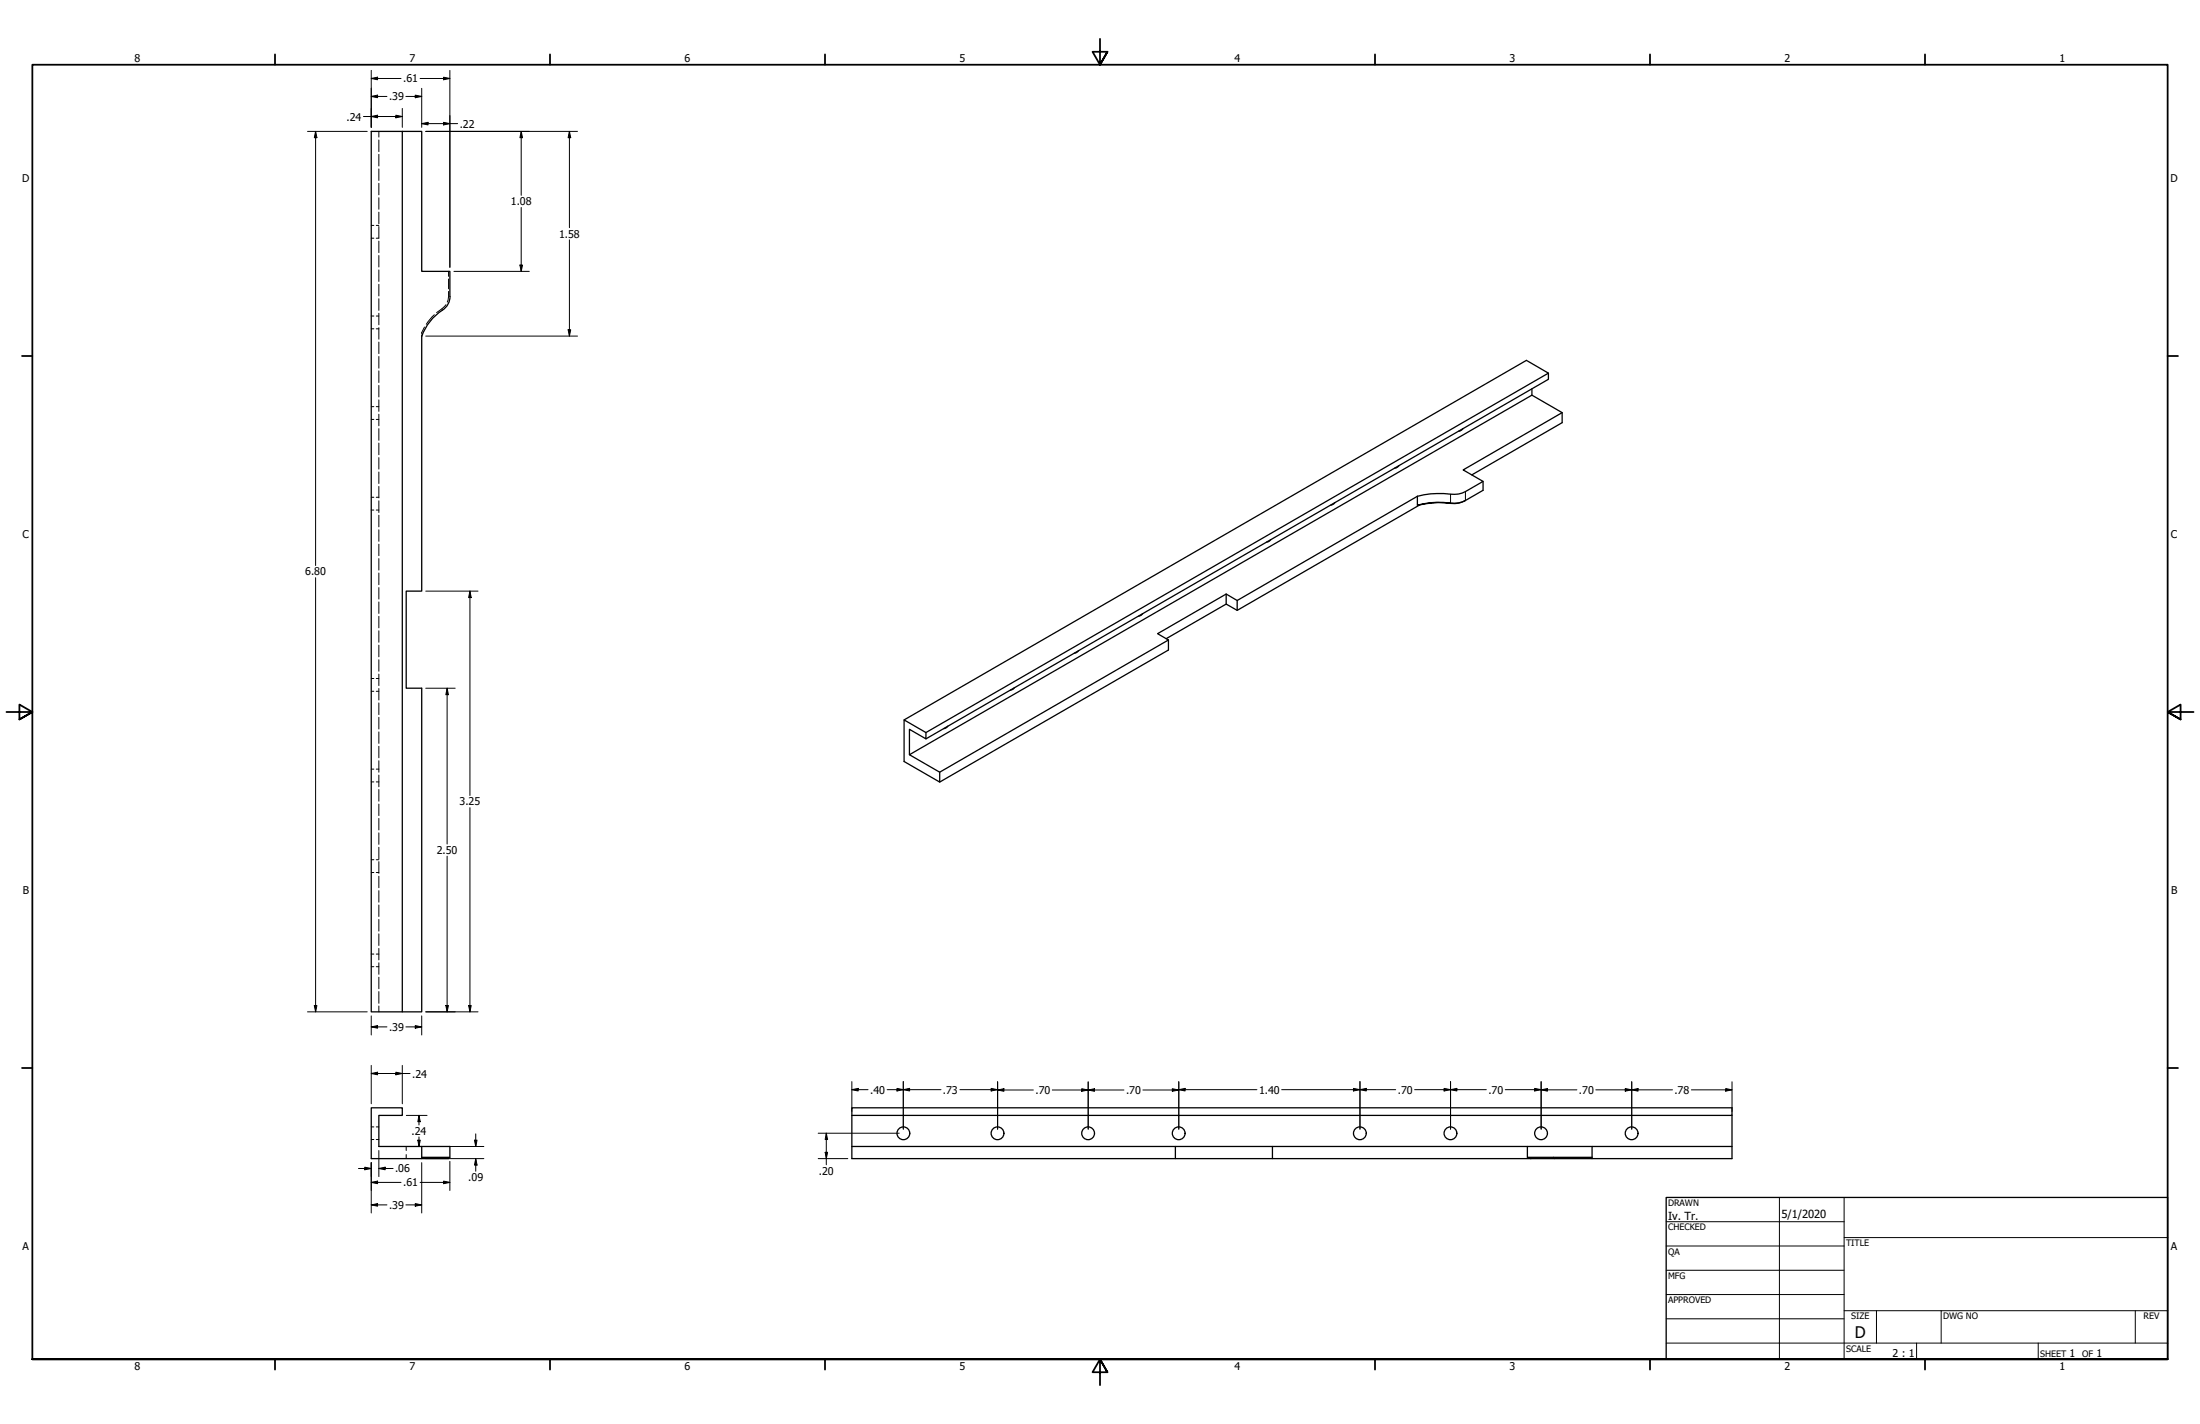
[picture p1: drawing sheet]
<svg xmlns="http://www.w3.org/2000/svg" width="864mm" height="559mm" viewBox="0 0 864 559" stroke-linecap="round" stroke-linejoin="round" font-family="sans-serif">
<!-- layer: Hidden (ANSI) -->
<g fill="none" stroke="#000" stroke-width=".39">
<path d="M148.7 51.6v2.2M148.7 54.9v4.6M148.7 60.6v4.6M148.7 66.3v4.5M148.7 71.9v4.6M148.7 77.6v4.5M145.7 88.5h1M145.7 93.5h1M147.7 88.5h1M148.7 83.2v4.6M148.7 88.9v4.6h-1M148.7 94.6v4.5"/>
<path d="M148.7 100.3v4.5M148.7 105.9v4.5M148.7 111.6v4.5M148.7 117.2v4.6M175.1 119.6l-3.7 3.1M176.1 114.4v1.9l-.5 2.3M176.1 106.5v2M176.1 109.5v3.8M145.7 124h1M145.7 129h1M147.7 124h1M147.7 129h1"/>
<path d="M148.7 122.9v4.5M148.7 128.6v4.5M148.7 134.2v4.5M148.7 139.9v4.6M165.5 131.4v.5M166.6 128.3l-1.1 2.7M170.5 123.5l-3.2 3.8M145.7 159.6h1M147.7 159.6h1M148.7 145.5v4.6M148.7 151.3v4.5M148.7 156.9v4.5"/>
<path d="M145.7 164.6h1M147.7 164.6h1M148.7 162.6v4.5M148.7 168.2v4.6M148.7 173.9v4.5M148.7 179.6v4.5M145.7 195.1h1M147.7 195.1h1M148.7 185.2v4.5M148.7 190.9v4.5M148.7 196.5v4.6M145.7 200.2h1"/>
<path d="M147.7 200.2h1M148.7 202.2v4.6M148.7 207.9v4.5M148.7 213.6v4.5M148.7 219.2v4.5M148.7 224.9v4.5M148.7 230.6v4.5M148.7 236.2v4.5M148.7 241.9v4.5M148.7 247.5v4.5M148.7 253.2v4.5M148.7 258.9v4.5"/>
<path d="M145.7 266.3h1M145.7 271.3h1M147.7 266.3h1M147.7 271.3h1M148.7 264.5v4.5M148.7 270.2v4.5M148.7 275.8v4.6M148.7 281.5v4.6M148.7 287.2v4.5M148.7 292.9v4.5M148.7 298.5v4.5M145.7 301.8h1"/>
<path d="M145.7 306.8h1M147.7 301.8h1M147.7 306.8h1M148.7 304.2v4.5M148.7 309.8v4.6M148.7 315.5v4.5M145.7 337.4h1M147.7 337.4h1M148.7 321.2v4.5M148.7 326.8v4.5M148.7 332.5v4.6M148.7 338.1v4.6"/>
<path d="M145.7 342.4h1M147.7 342.4h1M148.7 343.9v4.5M148.7 349.5v4.5M148.7 355.2v4.5M145.7 374.4h1M145.7 379.3h1M147.7 374.4h1M147.7 379.3h1M148.7 360.8v4.6M148.7 366.5v4.5M148.7 372.2v4.5"/>
<path d="M148.7 377.8v4.5M148.7 383.5v4.5M148.7 389.1v4.6M148.7 394.8v2.3M145.7 442.2h1M145.7 447.2h1M147.7 442.2h1M147.7 447.2h1M159.4 449.9v1.6M159.4 453.1v1.6"/>
</g>
<!-- layer: Visible (ANSI) -->
<g fill="none" stroke="#000" stroke-width=".51">
<path d="M157.9 51.6h7.6v54.9h11.1v9.8M176.7 116.3a6.8 6.8 0 0 1-3.9 6 20.7 20.7 0 0 0-7.3 9.6v100.1h-6.1v38.1h6.1v127h-19.8v-345.5h12.2v345.5M601.3 152.6v2.5M607.8 146.4v2.4l-244.3 141.1M574.3 168.2l-.6 .6-1.1 .4M613.2 161.9v4l-35.5 20.5M524 197.2l-.5 .6-1.1 .4M549.1 182.8l-1.1 .8-.6 .1M556.4 194.8l-70.8 40.8-4.3-2.5-26.9 15.6 4.3 2.4M556.4 194.8a39.7 39.7 0 0 1 14.6-.8l1.5-.1 2.7-1 7-4-7.8-4.5 38.8-22.5-11.9-6.8-244.3 141.1 11.9 6.8 89.8-51.9M556.4 194.8v3.4M557.3 198.1l-71.7 41.4-4.3-2.5-23.5 13.6"/>
<path d="M582.2 188.9v3.5l-7.3 4.2a10.6 10.6 0 0 1-7.8 .7 38.5 38.5 0 0 0-10.7 .9 36.3 36.3 0 0 1 14.6-.7l1.5-.1 2.7-1M498.9 211.8l-1.2 .9h-.5M481.3 233.1v3.9M485.6 235.6v3.9M423.4 255.3l-1.1 .9-.5 .1M448.6 240.8l-.5 .6-1.2 .4M458.7 251.1v4l-89.8 51.8-14-8.1v-16.3l8.6 5v2.4l-6.5-3.7v10M398.3 269.8l-.5 .6-1.2 .4M354.9 282.5l244.3-141.1 8.6 5-244.3 141.1M372.1 284.9l-.5 .6-1.1 .4M368.9 303v3.9M334.4 437.7h345.5v-3h-345.5v20h266.6"/>
<path d="M679.9 437.7v17h-54.9M165.5 449.9v4.8h-19.8v-20h12.2v3h-9.2v12.2h27.9v4.3M165.5 454.2h11.1l-.5 .5h-10.6M334.4 449.9h345.5M461.4 449.9v4.8M499.5 449.9v4.8M599.6 449.9v4.3h25.4v.5h-24M599.6 454.2l1.4 .5M625 449.9v4.3"/>
<circle cx="354.6" cy="444.7" r="2.51"/>
<circle cx="391.6" cy="444.7" r="2.51"/>
<circle cx="427.1" cy="444.7" r="2.51"/>
<circle cx="462.7" cy="444.7" r="2.51"/>
<circle cx="533.8" cy="444.7" r="2.51"/>
<circle cx="569.4" cy="444.7" r="2.51"/>
<circle cx="604.9" cy="444.7" r="2.51"/>
<circle cx="640.5" cy="444.7" r="2.51"/>
</g>
<!-- layer: Visible Narrow (ANSI) -->
<path d="M569.4 193.9l.1 3.6M575.2 192.9v3.5" fill="none" stroke="#000" stroke-width=".39"/>
<!-- layer: Border (ANSI) -->
<g fill="none" stroke="#000" stroke-width=".7">
<path d="M431.8 15.2v10.2l-2.9-5.1h5.8l-2.9 5.1 2.9-5.1M107.9 21.3v4.1M215.9 21.3v4.1M323.8 21.3v4.1M539.8 21.3v4.1M647.7 21.3v4.1M755.6 21.3v4.1M8.6 139.7h4.1M850.9 139.7h4.1M2.5 279.4h10.2l-5.1-2.9v5.8l5.1-2.9-5.1 2.9M861.1 279.4h-10.2l5.1-2.9v5.8l-5.1-2.9 5.1 2.9M8.6 419.1h4.1"/>
<path d="M850.9 419.1h4.1M12.7 533.4v-508h838.2v508h-838.2h838.2M107.9 533.4v4.1M215.9 533.4v4.1M323.8 533.4v4.1M434.7 538.5l-2.9-5.1 2.9 5.1h-5.8l2.9-5.1v10.2M539.8 533.4v4.1M647.7 533.4v4.1M755.6 533.4v4.1"/>
</g>
<!-- layer: Title (ANSI) -->
<g fill="none" stroke="#000" stroke-width=".39">
<path d="M654 479.4h69.9M698.5 469.9v63.5M723.9 469.9v63.5M654 488.9h69.9M654 498.5h69.9M723.9 485.6h127M654 508h69.9M654 517.5h69.9M723.9 514.3h127M736.6 514.3v12.7M762 514.3v12.7M838.2 514.3v12.7"/>
<path d="M654 527h196.9M752.3 527v6.4M800.1 527v6.4"/>
</g>
<path d="M654 469.9h196.9v63.5h-196.9z" fill="none" stroke="#000" stroke-width=".51"/>
<!-- layer: Dimension (ANSI) -->
<g fill="none" stroke="#000" stroke-width=".39">
<path d="M145.7 37.8l2.5-.5v1.1zM145.7 30.8l2.5-.5v1zM145.7 27.6v22.4M145.7 37.8h6.2M145.7 30.8h11.7M159.3 37.8h6.2M163 37.3l2.5 .5-2.5 .6zM164.9 30.8h11.7M165.5 34.7v15.3M174.1 30.3l2.5 .5-2.5 .5zM176.6 27.6v77.3M120.7 51.6h23.4"/>
<path d="M123.9 51.6l.5 2.4h-1zM123.9 51.6v170.3M142.7 45.7h15.2M145.7 45.7l2.5-.5v1zM155.4 45.2l2.5 .5-2.5 .5zM157.9 42.5v7.5M165.5 48.5l2.5-.5v1zM165.5 48.5h14.1M167.1 51.6h59.6M174.1 48l2.5 .5-2.5 .5zM204.6 51.6l.5 2.4h-1zM204.6 51.6v25"/>
<path d="M223.5 51.6l.5 2.4h-1zM223.5 51.6v37.7M204.6 81.4v25.1M223.5 94.1v37.8M178.2 106.5h29.6M204.1 104h1l-.5 2.5zM167.1 131.9h59.6M223 129.4h1l-.5 2.5zM123.9 226.7v170.4M167.1 232h20.5M184.5 232l.5 2.5h-1zM184.5 232v80.2"/>
<path d="M167.1 270.1h11.6M175.5 270.1l.5 2.5h-1zM175.5 270.1v61.1M184.5 316.9v80.2M175.5 336v61.1M120.7 397.1h23.4M123.4 394.6h1l-.5 2.5zM145.7 398.7v7.4M165.5 398.7v7.4M167.1 397.1h20.5M175 394.6h1l-.5 2.5zM184 394.6h1l-.5 2.5z"/>
<path d="M145.7 403l2.5-.5v1zM145.7 418.1v15M145.7 403h6.2M157.9 418.1v15M159.3 403h6.2M163 402.5l2.5 .5-2.5 .5zM145.7 421.3l2.5-.5v1zM145.7 421.3h15.3M155.4 420.8l2.5 .5-2.5 .5zM159.5 437.7h8.1M164.5 437.7l.5 2.5h-1zM164.5 437.7v3.8"/>
<path d="M334.4 427.6l2.5-.5v1zM334.4 427.6h6.3M334.4 424.4v11.7M348.2 427.6h21.2M352.1 427.1l2.5 .5-2.5 .5zM354.6 427.6l2.5-.5v1zM354.6 424.4v18.7M376.8 427.6h14.8M389.1 427.1l2.5 .5-2.5 .5zM391.6 427.7l2.5-.5v1zM391.6 424.4v18.7M391.6 427.7h14"/>
<path d="M413.1 427.7h28.1M424.6 427.2l2.6 .5-2.6 .5zM427.2 427.7l2.4-.5v1zM427.2 424.6v18.5M448.6 427.7h14.1M460.2 427.2l2.5 .5-2.5 .5zM462.7 427.6l2.5-.5v1zM462.7 427.6h30.7M462.7 424.4v18.7M503.1 427.6h44.8M531.3 427.1l2.5 .5-2.5 .5zM533.8 427.6l2.5-.5v1z"/>
<path d="M533.8 424.4v18.7M555.3 427.6h28.1M566.9 427.1l2.5 .5-2.5 .5zM569.4 427.6l2.5-.5v1zM569.4 424.4v18.7M590.9 427.6h14.1M602.4 427.1l2.6 .5-2.6 .5zM605 427.7l2.4-.5v1zM605 424.4v18.7M605 427.7h14M626.4 427.7h30.1M638 427.2l2.5 .5-2.5 .5z"/>
<path d="M640.5 427.7l2.5-.5v1zM640.5 424.5v18.6M664 427.7h15.9M677.4 427.2l2.5 .5-2.5 .5zM679.9 424.5v11.6M140.7 458.5h5M143.2 458l2.5 .5-2.5 .5zM145.7 456.2v19.8M148.7 458.5l2.5-.5v1zM148.7 458.5h5.6M148.7 451.5v10.2M164 447.4h1l-.5 2.5z"/>
<path d="M164.5 446.2v3.7M165.5 456.2v19.8M167.1 454.7h22.8M167.1 449.9h22.8M176.6 455.7v11.5M186.2 447.4h1.1l-.5 2.5zM186.8 454.7l.5 2.5h-1.1zM186.8 444.9v5M186.8 454.7v4.9M321.2 454.7h11.6M321.2 444.7h31.8M323.9 452.2h1l-.5 2.5z"/>
<path d="M324.4 444.7l.5 2.5h-1zM324.4 444.7v12.4M145.7 472.8l2.5-.5v1zM145.7 464l2.5-.5v1zM145.7 472.8h6.2M145.7 464h11.7M159.3 472.8h6.2M163 472.3l2.5 .5-2.5 .5zM164.9 464h11.7M174.1 463.5l2.5 .5-2.5 .5z"/>
</g>
<g fill="#000">
<path d="M145.7 37.8l2.5-.5v1.1z" fill-rule="evenodd"/>
<path d="M145.7 30.8l2.5-.5v1z" fill-rule="evenodd"/>
<path d="M163 37.3l2.5 .5-2.5 .6z" fill-rule="evenodd"/>
<path d="M174.1 30.3l2.5 .5-2.5 .5z" fill-rule="evenodd"/>
<path d="M123.9 51.6l.5 2.4h-1z" fill-rule="evenodd"/>
<path d="M145.7 45.7l2.5-.5v1z" fill-rule="evenodd"/>
<path d="M155.4 45.2l2.5 .5-2.5 .5z" fill-rule="evenodd"/>
<path d="M165.5 48.5l2.5-.5v1z" fill-rule="evenodd"/>
<path d="M174.1 48l2.5 .5-2.5 .5z" fill-rule="evenodd"/>
<path d="M204.6 51.6l.5 2.4h-1z" fill-rule="evenodd"/>
<path d="M223.5 51.6l.5 2.4h-1z" fill-rule="evenodd"/>
<path d="M204.1 104h1l-.5 2.5z" fill-rule="evenodd"/>
<path d="M223 129.4h1l-.5 2.5z" fill-rule="evenodd"/>
<path d="M184.5 232l.5 2.5h-1z" fill-rule="evenodd"/>
<path d="M175.5 270.1l.5 2.5h-1z" fill-rule="evenodd"/>
<path d="M123.4 394.6h1l-.5 2.5z" fill-rule="evenodd"/>
<path d="M175 394.6h1l-.5 2.5z" fill-rule="evenodd"/>
<path d="M184 394.6h1l-.5 2.5z" fill-rule="evenodd"/>
<path d="M145.7 403l2.5-.5v1z" fill-rule="evenodd"/>
<path d="M163 402.5l2.5 .5-2.5 .5z" fill-rule="evenodd"/>
<path d="M145.7 421.3l2.5-.5v1z" fill-rule="evenodd"/>
<path d="M155.4 420.8l2.5 .5-2.5 .5z" fill-rule="evenodd"/>
<path d="M334.4 427.6l2.5-.5v1z" fill-rule="evenodd"/>
<path d="M352.1 427.1l2.5 .5-2.5 .5z" fill-rule="evenodd"/>
<path d="M354.6 427.6l2.5-.5v1z" fill-rule="evenodd"/>
<path d="M389.1 427.1l2.5 .5-2.5 .5z" fill-rule="evenodd"/>
<path d="M391.6 427.7l2.5-.5v1z" fill-rule="evenodd"/>
<path d="M424.6 427.2l2.6 .5-2.6 .5z" fill-rule="evenodd"/>
<path d="M427.2 427.7l2.4-.5v1z" fill-rule="evenodd"/>
<path d="M460.2 427.2l2.5 .5-2.5 .5z" fill-rule="evenodd"/>
<path d="M462.7 427.6l2.5-.5v1z" fill-rule="evenodd"/>
<path d="M531.3 427.1l2.5 .5-2.5 .5z" fill-rule="evenodd"/>
<path d="M533.8 427.6l2.5-.5v1z" fill-rule="evenodd"/>
<path d="M566.9 427.1l2.5 .5-2.5 .5z" fill-rule="evenodd"/>
<path d="M569.4 427.6l2.5-.5v1z" fill-rule="evenodd"/>
<path d="M602.4 427.1l2.6 .5-2.6 .5z" fill-rule="evenodd"/>
<path d="M605 427.7l2.4-.5v1z" fill-rule="evenodd"/>
<path d="M638 427.2l2.5 .5-2.5 .5z" fill-rule="evenodd"/>
<path d="M640.5 427.7l2.5-.5v1z" fill-rule="evenodd"/>
<path d="M677.4 427.2l2.5 .5-2.5 .5z" fill-rule="evenodd"/>
<path d="M143.2 458l2.5 .5-2.5 .5z" fill-rule="evenodd"/>
<path d="M148.7 458.5l2.5-.5v1z" fill-rule="evenodd"/>
<path d="M164 447.4h1l-.5 2.5z" fill-rule="evenodd"/>
<path d="M164.5 437.7l.5 2.5h-1z" fill-rule="evenodd"/>
<path d="M186.2 447.4h1.1l-.5 2.5z" fill-rule="evenodd"/>
<path d="M186.8 454.7l.5 2.5h-1.1z" fill-rule="evenodd"/>
<path d="M323.9 452.2h1l-.5 2.5z" fill-rule="evenodd"/>
<path d="M324.4 444.7l.5 2.5h-1z" fill-rule="evenodd"/>
<path d="M145.7 472.8l2.5-.5v1z" fill-rule="evenodd"/>
<path d="M145.7 464l2.5-.5v1z" fill-rule="evenodd"/>
<path d="M163 472.3l2.5 .5-2.5 .5z" fill-rule="evenodd"/>
<path d="M174.1 463.5l2.5 .5-2.5 .5z" fill-rule="evenodd"/>
</g>
<text font-size="6.3" x="728.1" y="524.9">D</text>
<g font-size="4.4">
<text x="654.8" y="478.7">Iv. Tr.</text>
<text x="699.3" y="478">5/1/2020</text>
</g>
<g font-size="4.2">
<text x="52.8" y="24.4">8</text>
<text x="160.8" y="24.4">7</text>
<text x="268.7" y="24.4">6</text>
<text x="376.7" y="24.4">5</text>
<text x="484.6" y="24.4">4</text>
<text x="592.6" y="24.4">3</text>
<text x="700.5" y="24.4">2</text>
<text x="808.5" y="24.4">1</text>
<text x="158.2" y="32.3">.61</text>
<text x="152.7" y="39.4">.39</text>
<text x="136" y="47.3">.24</text>
<text x="180.5" y="50">.22</text>
<text x="8.8" y="71.4">D</text>
<text x="852" y="71.4">D</text>
<text x="200.5" y="80.5">1.08</text>
<text x="219.5" y="93.2">1.58</text>
<text x="8.9" y="211.1">C</text>
<text x="852.2" y="211.1">C</text>
<text x="119.8" y="225.8">6.80</text>
<text x="180.4" y="316">3.25</text>
<text x="171.4" y="335.1">2.50</text>
<text x="9" y="350.8">B</text>
<text x="852.2" y="350.8">B</text>
<text x="152.7" y="404.5">.39</text>
<text x="161.8" y="422.8">.24</text>
<text x="341.6" y="429.1">.40</text>
<text x="370.1" y="429.1">.73</text>
<text x="406.5" y="429.3">.70</text>
<text x="442" y="429.3">.70</text>
<text x="494.2" y="429.1">1.40</text>
<text x="548.7" y="429.1">.70</text>
<text x="584.3" y="429.1">.70</text>
<text x="619.8" y="429.2">.70</text>
<text x="657.3" y="429.2">.78</text>
<text x="161.5" y="445.4">.24</text>
<text x="155.1" y="460.1">.06</text>
<text x="321.4" y="461">.20</text>
<text x="158.2" y="465.5">.61</text>
<text x="183.8" y="463.5">.09</text>
<text x="152.7" y="474.3">.39</text>
<text x="8.9" y="490.5">A</text>
<text x="852.2" y="490.5">A</text>
<text x="742.9" y="532.6">2 : 1</text>
<text x="812.4" y="532.6">1</text>
<text x="823" y="532.6">1</text>
<text x="52.8" y="537.5">8</text>
<text x="160.8" y="537.5">7</text>
<text x="268.7" y="537.5">6</text>
<text x="376.7" y="537.5">5</text>
<text x="484.6" y="537.5">4</text>
<text x="592.6" y="537.5">3</text>
<text x="700.5" y="537.5">2</text>
<text x="808.5" y="537.5">1</text>
</g>
<g font-size="3.5">
<text x="654.8" y="473.2">DRAWN</text>
<text x="654.8" y="482.8">CHECKED</text>
<text x="724.7" y="488.9">TITLE</text>
<text x="654.8" y="492.3">QA</text>
<text x="654.8" y="501.8">MFG</text>
<text x="654.8" y="511.4">APPROVED</text>
<text x="726.7" y="517.7">SIZE</text>
<text x="762.8" y="517.7">DWG NO</text>
<text x="841.4" y="517.7">REV</text>
<text x="724.7" y="530.4">SCALE</text>
<text x="800.9" y="532.6">SHEET</text>
<text x="817.4" y="532.6">OF</text>
</g>
</svg>
